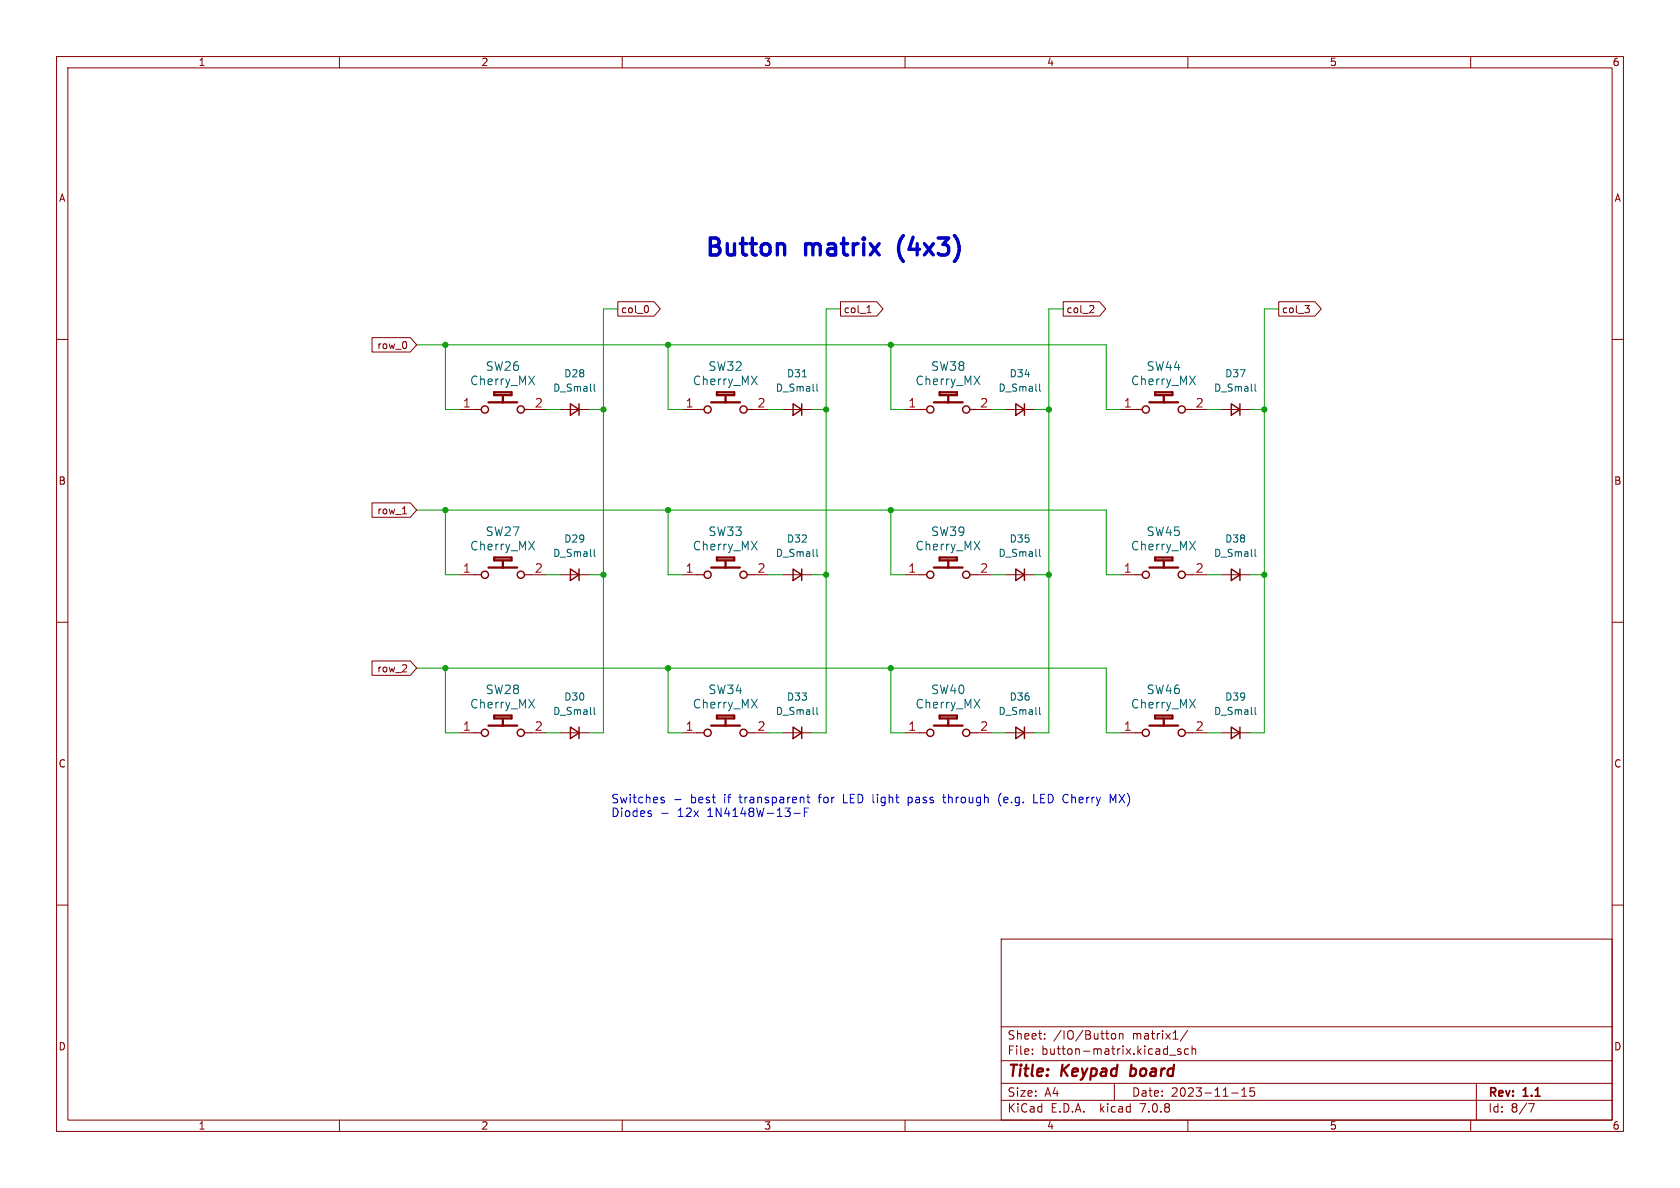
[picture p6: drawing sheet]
<svg xmlns="http://www.w3.org/2000/svg" width="297mm" height="210mm" viewBox="0 0 297 210" stroke-linecap="round" stroke-linejoin="round" font-family="sans-serif">
<g fill="none" stroke="#840000" stroke-width=".18">
<path d="M10 10h277v190h-277zM12 12h273v186h-273zM60 10v2M110 10v2M160 10v2M210 10v2M260 10v2M10 60h2M65.8 59.7h6.7l1.2 1.3-1.2 1.2h-6.7zM109.2 53.3h6.4l1.1 1.3-1.1 1.3h-6.4zM114.5 54.1l.1 .4-.1 .7M148.6 53.3h6.4l1.1 1.3-1.1 1.3h-6.4z"/>
<path d="M153.3 55.3h.7M153.5 54.2l.1-.2v1.3M188 53.3h6.4l1.1 1.3-1.1 1.3h-6.4zM193.1 54l.3 .3-.1 .3-.7 .7h.8M226.1 53.3h6.4l1.1 1.3-1.1 1.3h-6.4zM230.7 54h.8l-.4 .5M231.2 54.5l.3 .2v.3l-.3 .3M285 60h2M81.3 72.4h2.5M94 72.4h2.5M99.1 72.4h5M120.6 72.4h2.6"/>
<path d="M133.3 72.4h2.6M138.4 72.4h5.1M160 72.4h2.6M172.7 72.4h2.6M177.8 72.4h5.1M198.1 72.4h2.6M210.8 72.4h2.6M215.9 72.4h5.1M65.8 88.9h6.7l1.2 1.3-1.2 1.2h-6.7zM71.2 90.8h.7M10 110h2M65.8 116.8h6.7l1.2 1.3-1.2 1.3h-6.7z"/>
<path d="M81.3 101.6h2.5M94 101.6h2.5M99.1 101.6h5M120.6 101.6h2.6M133.3 101.6h2.6M138.4 101.6h5.1M160 101.6h2.6M172.7 101.6h2.6M177.8 101.6h5.1M198.1 101.6h2.6M210.8 101.6h2.6M215.9 101.6h5.1"/>
<path d="M285 110h2M81.3 129.5h2.5M94 129.5h2.5M99.1 129.5h5M120.6 129.5h2.6M133.3 129.5h2.6M138.4 129.5h5.1M160 129.5h2.6M172.7 129.5h2.6M177.8 129.5h5.1M198.1 129.5h2.6M210.8 129.5h2.6"/>
<path d="M215.9 129.5h5.1M10 160h2M285 160h2M177 166h108v32h-108zM60 198v2M110 198v2M160 198v2M177 194.5h108M177 191.5h108M177 187.5h108M177 181.5h108M182.5 186.3v.1"/>
<path d="M182.5 185.5v.1M184.7 183.6v.1M184.7 182.8v.1M196.5 182.8l.2-.1 .5 .1v.6l-.1 .2-.4 .1-.2-.1zM197 191.5v3M197.9 182.8l.2-.1 .4 .1v.9M197.9 182.7v1M206.7 186.5h1.2M208.7 185.5l-.3-.1-.2 .2v.2l.5 .2v.3h-.5M210 182.1l-1.3 2M210 198v2M210.1 185.5l-.4-.1-.3 .3v.4l.1 .2h.6"/>
<path d="M210.7 185.5l.3-.1 .3 .1 .1 .9M210.7 184.9v1.5M217.7 193.2h1.2M219.5 193.8h.9M219.5 192.7l.5-.4v1.5M221.7 192.3h-.7v.7l.2-.1h.5l.1 .3-.1 .5-.2 .1-.5-.1M260 198v2M261 191.5v6.5M270.2 195.1h1l-.6 1.5"/>
</g>
<path d="M199.8 190.1l.2 .1M200 188.2l-.2 2" fill="none" stroke="#840000" stroke-width=".4"/>
<g fill="none" stroke="#840000" stroke-width=".25">
<path d="M100.8 71.4l1.6 1-1.6 1zM102.4 71.4v2M140.2 71.4l1.5 1-1.5 1zM141.7 71.4v2M179.6 71.4l1.5 1-1.5 1zM181.1 71.4v2M217.7 71.4l1.5 1-1.5 1zM219.2 71.4v2M100.8 100.6l1.6 1-1.6 1zM102.4 100.6v2M140.2 100.6l1.5 1-1.5 1zM141.7 100.6v2"/>
<path d="M179.6 100.6l1.5 1-1.5 1zM181.1 100.6v2M217.7 100.6l1.5 1-1.5 1zM219.2 100.6v2M100.8 128.5l1.6 1-1.6 1.1zM102.4 128.5v2.1M140.2 128.5l1.5 1-1.5 1.1zM141.7 128.5v2.1M179.6 128.5l1.5 1-1.5 1.1zM181.1 128.5v2.1M217.7 128.5l1.5 1-1.5 1.1zM219.2 128.5v2.1"/>
<circle cx="85.7" cy="72.4" r=".63"/>
<circle cx="92.1" cy="72.4" r=".63"/>
<circle cx="125.1" cy="72.4" r=".63"/>
<circle cx="131.4" cy="72.4" r=".63"/>
<circle cx="164.5" cy="72.4" r=".63"/>
<circle cx="170.8" cy="72.4" r=".63"/>
<circle cx="202.6" cy="72.4" r=".63"/>
<circle cx="208.9" cy="72.4" r=".63"/>
<circle cx="85.7" cy="101.6" r=".63"/>
<circle cx="92.1" cy="101.6" r=".63"/>
<circle cx="125.1" cy="101.6" r=".63"/>
<circle cx="131.4" cy="101.6" r=".63"/>
<circle cx="164.5" cy="101.6" r=".63"/>
<circle cx="170.8" cy="101.6" r=".63"/>
<circle cx="202.6" cy="101.6" r=".63"/>
<circle cx="208.9" cy="101.6" r=".63"/>
<circle cx="85.7" cy="129.5" r=".63"/>
<circle cx="92.1" cy="129.5" r=".63"/>
<circle cx="125.1" cy="129.5" r=".63"/>
<circle cx="131.4" cy="129.5" r=".63"/>
<circle cx="164.5" cy="129.5" r=".63"/>
<circle cx="170.8" cy="129.5" r=".63"/>
<circle cx="202.6" cy="129.5" r=".63"/>
<circle cx="208.9" cy="129.5" r=".63"/>
</g>
<g fill="none" stroke="#006464" stroke-width=".18">
<path d="M93.5 66.5l1 1.5M94.5 66.5l-1 1.5M105 67.9v1.1l.2 .2M132.8 66.5l1.1 1.5M133.9 66.5l-1.1 1.5M141.8 66.6h.8M144.4 67.9v1.1l.2 .2M172.2 66.5l1 1.5M173.2 66.5l-1 1.5M183.8 67.9v1.1l.2 .2M210.3 66.5l1 1.5M211.3 66.5l-1 1.5"/>
<path d="M221.9 67.9v1.1l.2 .2M93.5 95.7l1 1.5M94.5 95.7l-1 1.5M105 97.1v1.1l.2 .2M132.8 95.7l1.1 1.5M133.9 95.7l-1.1 1.5M144.4 97.1v1.1l.2 .2M172.2 95.7l1 1.5M173.2 95.7l-1 1.5M183.8 97.1v1.1l.2 .2M210.3 95.7l1 1.5M211.3 95.7l-1 1.5"/>
<path d="M221.9 97.1v1.1l.2 .2M93.5 123.6l1 1.6M94.5 123.6l-1 1.6M105 125v1.1l.2 .2M132.8 123.6l1.1 1.6M133.9 123.6l-1.1 1.6M144.4 125v1.1l.2 .2M172.2 123.6l1 1.6M173.2 123.6l-1 1.6M183.8 125v1.1l.2 .2M210.3 123.6l1 1.6M211.3 123.6l-1 1.6"/>
<path d="M221.9 125v1.1l.2 .2"/>
</g>
<g fill="none" stroke="#840000" stroke-width=".41">
<path d="M86.4 71.1h5M87.4 69.3v.6h1.5v1.2M90.4 69.3v.6h-1.2M125.7 71.1h5.1M126.7 69.3v.6h1.6v1.2M129.8 69.3v.6h-1.3M165.1 71.1h5.1M166.1 69.3v.6h1.5v1.2M169.2 69.3v.6h-1.3M203.2 71.1h5.1M204.2 69.3v.6h1.5v1.2M207.3 69.3v.6h-1.3"/>
<path d="M87.4 98.6v.5h1.5v1.2M90.4 98.6v.5h-1.2M126.7 98.6v.5h1.6v1.2M129.8 98.6v.5h-1.3M166.1 98.6v.5h1.5v1.2M169.2 98.6v.5h-1.3M204.2 98.6v.5h1.5v1.2M207.3 98.6v.5h-1.3M86.4 100.3h5M125.7 100.3h5.1M165.1 100.3h5.1M203.2 100.3h5.1"/>
<path d="M86.4 128.3h5M87.4 126.5v.5h1.5v1.3M90.4 126.5v.5h-1.2M125.7 128.3h5.1M126.7 126.5v.5h1.6v1.3M129.8 126.5v.5h-1.3M165.1 128.3h5.1M166.1 126.5v.5h1.5v1.3M169.2 126.5v.5h-1.3M203.2 128.3h5.1M204.2 126.5v.5h1.5v1.3M207.3 126.5v.5h-1.3"/>
</g>
<g fill="none" stroke="#840000" stroke-width=".2">
<path d="M83.8 72.4h1.3M92.7 72.4h1.3M123.2 72.4h1.3M132.1 72.4h1.2M162.6 72.4h1.2M171.4 72.4h1.3M200.7 72.4h1.2M209.5 72.4h1.3M83.8 101.6h1.3M92.7 101.6h1.3M123.2 101.6h1.3M132.1 101.6h1.2"/>
<path d="M162.6 101.6h1.2M171.4 101.6h1.3M200.7 101.6h1.2M209.5 101.6h1.3M83.8 129.5h1.3M92.7 129.5h1.3M123.2 129.5h1.3M132.1 129.5h1.2M162.6 129.5h1.2M171.4 129.5h1.3M200.7 129.5h1.2M209.5 129.5h1.3"/>
</g>
<g fill="none" stroke="#0000c2" stroke-width=".18">
<path d="M115 143.8l.2 .3-.2 .2M115 143.3l.1 .1M116.9 141.4l.5 .1 .1 .2-.2 .2h-.5M116.9 141h.5M117 143.8h1.1M119.3 141.4h1.1M140.3 143.8h1.2M142.2 143.6h.5M142.6 140.9h.6M142.8 140.4v1.3l.4 .2M142.9 142.8h-.7v1.5M160.5 141.9h.5"/>
<path d="M160.5 140.9v1.5M161 140.9l-.5 .1M166.6 140.9h.6M166.8 140.4v1.3l.4 .2M177 140.2a1.72 1.72 0 0 0 0 2.3M182.8 140.4v1.5h.7M196.3 140.4l.5 1.1 .5-1.1v1.5"/>
</g>
<g fill="none" stroke="#009600" stroke-width=".18">
<path d="M109.2 54.6h-2.5v74.9h-2.6M148.6 54.6h-2.6v74.9h-2.5M188 54.6h-2.6v74.9h-2.5M226.1 54.6h-2.6v74.9h-2.5M73.7 61h121.9v11.4h2.5M78.7 61v11.4h2.6M96.5 72.4h2.6M104.1 72.4h2.6M118.1 61v11.4h2.5M135.9 72.4h2.5M143.5 72.4h2.5M157.5 61v11.4h2.5"/>
<path d="M175.3 72.4h2.5M182.9 72.4h2.5M213.4 72.4h2.5M221 72.4h2.5M73.7 90.2h121.9v11.4h2.5M78.7 90.2v11.4h2.6M118.1 90.2v11.4h2.5M157.5 90.2v11.4h2.5M73.7 118.1h121.9v11.4h2.5M78.7 118.1v11.4h2.6M96.5 101.6h2.6M104.1 101.6h2.6"/>
<path d="M118.1 118.1v11.4h2.5M135.9 101.6h2.5M143.5 101.6h2.5M157.5 118.1v11.4h2.5M175.3 101.6h2.5M182.9 101.6h2.5M213.4 101.6h2.5M221 101.6h2.5M96.5 129.5h2.6M135.9 129.5h2.5M175.3 129.5h2.5M213.4 129.5h2.5"/>
</g>
<g fill="#009600" stroke="#009600" stroke-width=".18">
<circle cx="157.5" cy="90.2" r=".46"/>
<circle cx="146" cy="101.6" r=".46"/>
<circle cx="157.5" cy="61" r=".46"/>
<circle cx="157.5" cy="118.1" r=".46"/>
<circle cx="146" cy="72.4" r=".46"/>
<circle cx="106.7" cy="101.6" r=".46"/>
<circle cx="118.1" cy="118.1" r=".46"/>
<circle cx="78.7" cy="118.1" r=".46"/>
<circle cx="223.5" cy="101.6" r=".46"/>
<circle cx="223.5" cy="72.4" r=".46"/>
<circle cx="185.4" cy="101.6" r=".46"/>
<circle cx="185.4" cy="72.4" r=".46"/>
<circle cx="106.7" cy="72.4" r=".46"/>
<circle cx="118.1" cy="61" r=".46"/>
<circle cx="78.7" cy="90.2" r=".46"/>
<circle cx="118.1" cy="90.2" r=".46"/>
<circle cx="78.7" cy="61" r=".46"/>
</g>
<g font-size="4.2" fill="#0000c2">
<text x="124.5" y="45.5">Button</text>
<text x="142.5" y="45.5">matrix</text>
<text x="160.1" y="45.5">(4x3)</text>
</g>
<g font-size="2.8" fill="#840000">
<text x="178" y="190.9">Title:</text>
<text x="187.7" y="190.9">Keypad</text>
<text x="200.6" y="190.9">board</text>
</g>
<g font-size="2.1" fill="#006464">
<text x="85.8" y="65.8">SW26</text>
<text x="125.1" y="65.8">SW32</text>
<text x="164.5" y="65.8">SW38</text>
<text x="202.6" y="65.8">SW44</text>
<text x="83" y="68.3">Cherry_MX</text>
<text x="122.4" y="68.3">Cherry_MX</text>
<text x="161.8" y="68.3">Cherry_MX</text>
<text x="199.9" y="68.3">Cherry_MX</text>
<text x="85.8" y="95">SW27</text>
<text x="125.1" y="95">SW33</text>
<text x="164.5" y="95">SW39</text>
<text x="202.6" y="95">SW45</text>
<text x="83" y="97.5">Cherry_MX</text>
<text x="122.4" y="97.5">Cherry_MX</text>
<text x="161.8" y="97.5">Cherry_MX</text>
<text x="199.9" y="97.5">Cherry_MX</text>
<text x="83" y="125.5">Cherry_MX</text>
<text x="85.8" y="122.9">SW28</text>
<text x="122.4" y="125.5">Cherry_MX</text>
<text x="125.1" y="122.9">SW34</text>
<text x="161.8" y="125.5">Cherry_MX</text>
<text x="164.5" y="122.9">SW40</text>
<text x="199.9" y="125.5">Cherry_MX</text>
<text x="202.6" y="122.9">SW46</text>
</g>
<g font-size="2.1" fill="#a90000">
<text x="81.8" y="72.1">1</text>
<text x="94.5" y="72.1">2</text>
<text x="121.1" y="72.1">1</text>
<text x="133.8" y="72.1">2</text>
<text x="160.5" y="72.1">1</text>
<text x="173.2" y="72.1">2</text>
<text x="198.6" y="72.1">1</text>
<text x="211.3" y="72.1">2</text>
<text x="81.8" y="101.3">1</text>
<text x="94.5" y="101.3">2</text>
<text x="121.1" y="101.3">1</text>
<text x="133.8" y="101.3">2</text>
<text x="160.5" y="101.3">1</text>
<text x="173.2" y="101.3">2</text>
<text x="198.6" y="101.3">1</text>
<text x="211.3" y="101.3">2</text>
<text x="81.8" y="129.3">1</text>
<text x="94.5" y="129.3">2</text>
<text x="121.1" y="129.3">1</text>
<text x="133.8" y="129.3">2</text>
<text x="160.5" y="129.3">1</text>
<text x="173.2" y="129.3">2</text>
<text x="198.6" y="129.3">1</text>
<text x="211.3" y="129.3">2</text>
</g>
<g font-size="2.1" fill="#0000c2">
<text x="107.9" y="142.1">Switches</text>
<text x="122.1" y="142.1">best</text>
<text x="128.1" y="142.1">if</text>
<text x="131" y="142.1">transparent</text>
<text x="145.2" y="142.1">for</text>
<text x="149.6" y="142.1">LED light</text>
<text x="161.4" y="142.1">pass</text>
<text x="167.8" y="142.1">through</text>
<text x="177.7" y="142.1">(e.g.</text>
<text x="184" y="142.1">LED Cherry</text>
<text x="197.9" y="142.1">MX)</text>
<text x="107.9" y="144.5">Diodes</text>
<text x="119.8" y="144.5">12x</text>
<text x="125.2" y="144.5">1N4148W-13-F</text>
</g>
<g font-size="2.1" fill="#840000">
<text x="178" y="184">Sheet:</text>
<text x="186.2" y="184">/IO/Button</text>
<text x="200.2" y="184">matrix1/</text>
<text x="178" y="186.7">File:</text>
<text x="184.1" y="186.7">button-matrix.kicad_sch</text>
<text x="178" y="196.9">KiCad</text>
<text x="178" y="194.1">Size:</text>
<text x="184.7" y="194.1">A4</text>
<text x="185.7" y="196.9">E.D.A.</text>
<text x="194.6" y="196.9">kicad</text>
<text x="200" y="194.1">Date:</text>
<text x="201.8" y="196.9">7.0.8</text>
<text x="207" y="194.1">2023-11-15</text>
<text x="263" y="194.3">Rev:</text>
<text x="263" y="196.9">Id:</text>
<text x="267.1" y="196.9">8/7</text>
<text x="269.4" y="194.3">1.1</text>
</g>
<g font-size="1.8" fill="#840000">
<text x="35" y="11.9">1</text>
<text x="85" y="11.9">2</text>
<text x="135" y="11.9">3</text>
<text x="185" y="11.9">4</text>
<text x="235" y="11.9">5</text>
<text x="285" y="11.9">6</text>
<text x="10.3" y="35.9">A</text>
<text x="285.3" y="35.9">A</text>
<text x="109.7" y="55.6">col_0</text>
<text x="149.1" y="55.6">col_1</text>
<text x="188.4" y="55.6">col_2</text>
<text x="226.5" y="55.6">col_3</text>
<text x="66.6" y="61.9">row_0</text>
<text x="10.3" y="85.9">B</text>
<text x="285.3" y="85.9">B</text>
<text x="66.6" y="91.1">row_1</text>
<text x="66.6" y="119.1">row_2</text>
<text x="10.3" y="135.9">C</text>
<text x="285.3" y="135.9">C</text>
<text x="10.3" y="185.9">D</text>
<text x="285.3" y="185.9">D</text>
<text x="35" y="199.9">1</text>
<text x="85" y="199.9">2</text>
<text x="135" y="199.9">3</text>
<text x="185" y="199.9">4</text>
<text x="235" y="199.9">5</text>
<text x="285" y="199.9">6</text>
</g>
<g font-size="1.8" fill="#006464">
<text x="97.7" y="69.4">D_Small</text>
<text x="99.7" y="66.9">D28</text>
<text x="137.1" y="69.4">D_Small</text>
<text x="139" y="66.9">D31</text>
<text x="176.4" y="69.4">D_Small</text>
<text x="178.4" y="66.9">D34</text>
<text x="214.5" y="69.4">D_Small</text>
<text x="216.5" y="66.9">D37</text>
<text x="97.7" y="98.7">D_Small</text>
<text x="99.7" y="96.1">D29</text>
<text x="137.1" y="98.7">D_Small</text>
<text x="139" y="96.1">D32</text>
<text x="176.4" y="98.7">D_Small</text>
<text x="178.4" y="96.1">D35</text>
<text x="214.5" y="98.7">D_Small</text>
<text x="216.5" y="96.1">D38</text>
<text x="99.7" y="124.1">D30</text>
<text x="139" y="124.1">D33</text>
<text x="178.4" y="124.1">D36</text>
<text x="216.5" y="124.1">D39</text>
<text x="97.7" y="126.6">D_Small</text>
<text x="137.1" y="126.6">D_Small</text>
<text x="176.4" y="126.6">D_Small</text>
<text x="214.5" y="126.6">D_Small</text>
</g>
</svg>
